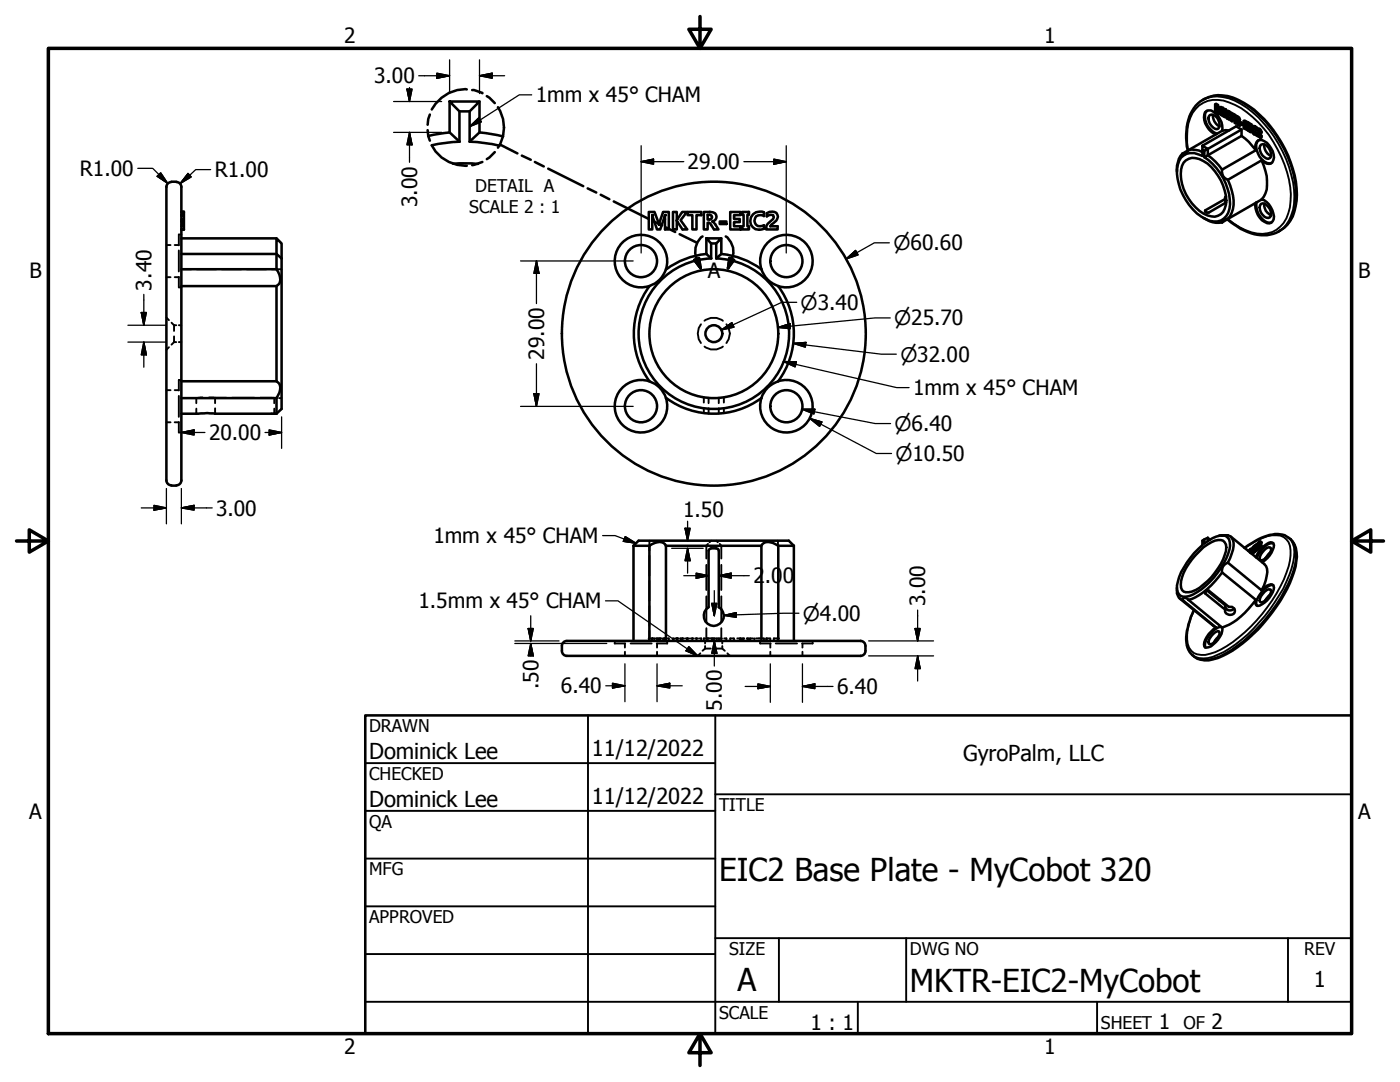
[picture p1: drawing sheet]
<svg xmlns="http://www.w3.org/2000/svg" width="279mm" height="216mm" viewBox="0 0 279 216" stroke-linecap="round" stroke-linejoin="round" font-family="sans-serif">
<!-- layer: Visible (ANSI) -->
<g fill="none" stroke="#000" stroke-width=".51">
<path d="M240.3 19.7l-.3 .2M33.2 37.3v58.6M34.2 36.3a.98 .98 0 0 0-1 1M34.2 36.3h1M35.2 36.3a.98 .98 0 0 1 1 1M36.2 37.3v58.6M89.7 20.3h6l-2 1.9h-2zM89.7 20.3v6.1l2 1.9v-6.1M89.7 26.4l-4.2 .7M90.4 32.7l2.2-.1 2.8 .1M91.7 28.3l-2.8 .2-2.7 .5M93.7 28.3a30 30 0 0 1 6 .8"/>
<path d="M95.7 20.3v6.1l-2 1.9v-6.1M95.7 26.4l4.7 .8M236 30.7a5.1 5.1 0 0 0-1.1 3.6M236.2 32.4a2.77 2.77 0 0 1 4-.3 9.8 9.8 0 0 1 4.5 8.7 2.56 2.56 0 0 1-3.7 2.2 9.1 9.1 0 0 1-5.1-9.9zM237.2 30l-.7 .7-.3 .1-.2-.1M237.2 30a4.2 4.2 0 0 1 2.8 .4M237.2 30l-1.2 .7M240 29.9v1.2a3.4 3.4 0 0 0-4.3 .3 5.9 5.9 0 0 0-.4 5.4 10.9 10.9 0 0 0 6.1 7.3 3.1 3.1 0 0 0 4.1-3.3 11.6 11.6 0 0 0-5.2-9.4l.7-.4a11.5 11.5 0 0 1 2.9 2.8M240 29.1l1 .6-.7 .4-.3-.2zM240.3 30.1v1.3M240.9 22.1a1.99 1.99 0 0 0-.2 2.5 4 4 0 0 0 2.2 2.1M241.4 23a1.53 1.53 0 0 1 1.9 1.4 .99 .99 0 0 1-.4 1.4 2 2 0 0 1-1.5-2.8z"/>
<path d="M242.1 22.9a2.4 2.4 0 0 0 1.3 2.3M243.9 26.1a4 4 0 0 0-2.2-4.1 1.13 1.13 0 0 0-1.4 1.4 4 4 0 0 0 2.4 3.4M243.9 33.8a1.72 1.72 0 0 0 1.1 2.1M243.9 26.1l-6.7 3.9M244.7 39.2l-.2 .2v.3M245 35.9a8.8 8.8 0 0 1 .8 6.6l-.8 1.2M245.3 26l-1.4 .1M247.8 27.1v-1.3l-1.1-.6-6.7 3.9M247.8 27.1a11.4 11.4 0 0 1 2.8 2.9M247.8 25.8l-6.8 3.9v1.3l6.8-3.9M250 25.1l.5 .1M250.3 25.3l-.2-.1-.4 .2a1.26 1.26 0 0 0 .6 1.4"/>
<path d="M250.6 30a1.26 1.26 0 0 1 .2-1.6 1.26 1.26 0 0 1 1.5-.2 3.8 3.8 0 0 1 1.8 3.7 1.05 1.05 0 0 1-.8 .8 1.05 1.05 0 0 1-1-.3l-.5-.4M250.6 30l-6.7 3.8M251.1 28a2.7 2.7 0 0 0 .3 3.3 2.87 2.87 0 0 0 2 1.3l.3-.1M251.7 28.9a1.61 1.61 0 0 1 1.9 1.5 .8 .8 0 0 1 0 .9 .8 .8 0 0 1-.9 .3 2.08 2.08 0 0 1-1-2.7zM251.8 39.8a3.7 3.7 0 0 1 2.5 3.4 1.14 1.14 0 0 1-.6 1.2 1.14 1.14 0 0 1-1.4-.1 3.7 3.7 0 0 1-1.7-3.9M251.8 32a8.8 8.8 0 0 1 .7 6.6l-.7 1.2M251.8 32l-6.8 3.9M251.8 39.8l-6.8 3.9M252.3 28.8a2.16 2.16 0 0 0 1.4 2.3M36.2 42.2l.5 .1M36.2 42.3h.5v3.5h-.5M36.2 57.1h19"/>
<path d="M36.2 53.7h19M36.2 50.7h19M36.2 47.6h19M36.7 45.8h-.5M55.2 53.7a2.96 2.96 0 0 1 .6 2.9l-.6 .5M55.2 50.7v-3.1l1 1v3M55.2 50.7v3M55.2 57.1v19M55.2 50.7l1 .9M56.2 51.6v30l-1 .9M129.5 42.3h1.1l.9 2.5 .8-2.5h1.2v3.5h-.8v-2.9l-.9 2.9h-.7l-.9-2.9v2.9h-.7zM129.5 57.1a5.2 5.2 0 0 1-6.7-5.8 5.2 5.2 0 0 1 8.1-3.6 5.2 5.2 0 0 1-.2 8.9l-1.1 .5a16 16 0 0 0 0 19 5.2 5.2 0 0 1 2.3 8.5 5.2 5.2 0 0 1-8.7-1.4 5.2 5.2 0 0 1 4.8-7.4l1.6 .3"/>
<path d="M134.3 42.3h.8v1.6l1-1.6h1l-1.3 1.6 1.4 1.9h-1l-1.1-1.7v1.7h-.8zM137.2 42.3h2.8v.6h-1v2.9h-.8v-2.9h-1zM140.5 42.3h1.2a1.02 1.02 0 0 1 1.2 1.3l-.2 .3-.5 .3 .5 .6 .7 1h-.9l-.8-1.2-.2-.2h-.3v1.4h-.7zM141 50.7a16 16 0 0 0-8 3M141 47.6h3l-1.1 1h-1zM141 47.6v3.1M141.2 42.9l.8 .1 .1 .3-.1 .4-.8 .1zM141.9 48.6v3l-.9-.9M142 51.6a15 15 0 0 0-12.5 22.6 15 15 0 0 0 25.9 0 15 15 0 0 0-12.4-22.6M142.9 48.6v3l1.1-.9M143.6 44.2h1.4v.5h-1.4zM144 47.6v3.1"/>
<path d="M144 50.7a16 16 0 0 1 8 3M145.7 42.3h2.1v.6h-1.3v.8h1.1v.6h-1.1v.8h1.3v.7h-2.1zM148.1 42.3h1.4v.6h-.3v2.2h.3v.7h-1.4v-.7h.3v-2.2h-.3zM150.3 42.7a2.22 2.22 0 0 1 2.2-.3v.7a1.18 1.18 0 0 0-1.6 .1 1.18 1.18 0 0 0 0 1.6 1.18 1.18 0 0 0 1.6 .2v.7a1.83 1.83 0 0 1-2.4-.5 1.83 1.83 0 0 1 .2-2.5zM152 53.7a5.1 5.1 0 0 0 3.3 3.4M152 53.7a5.2 5.2 0 0 1 4.4-6.8 5.2 5.2 0 0 1 5.7 5.8 5.2 5.2 0 0 1-6.8 4.4M153 42.5a1.21 1.21 0 0 1 1.5-.2 1.21 1.21 0 0 1 .6 1.3l-.2 .4-1.2 1.1h1.5v.7h-2.3a1.52 1.52 0 0 1 .9-1.7l.5-.4 .1-.4-.1-.4h-.8l-.5 .3zM155.3 57.1a16 16 0 0 1 0 19M240.2 43.5l.3 .2a4.5 4.5 0 0 0 3.4 .7M244.5 40.5v-.8l-4 2.3M244.7 40.4l-3.5 2h-.3l-.4-.2M245 43.7a.85 .85 0 0 0-1.1 .7"/>
<path d="M245 43.7l-1.1 .7M250.8 40.4a3.6 3.6 0 0 0 2.6 4h.3M251.7 40.7a1.11 1.11 0 0 1 1.4 .6 1.74 1.74 0 0 1 .3 2.1 1.61 1.61 0 0 1-1.9-1.5l-.1-.5zM252.3 40.6a2.18 2.18 0 0 0 1.4 2.4M255.5 46l-.4 .2M36.2 79.4h19M36.2 76.1h19M55.2 76.1a1.85 1.85 0 0 1 .3 2.8l-.3 .5M55.2 79.4v3.1M133 79.4a16 16 0 0 0 19 0M155.3 76.1a5.2 5.2 0 0 1 6.8 4.4 5.2 5.2 0 0 1-5.7 5.8 5.2 5.2 0 0 1-4.4-6.9M155.3 76.1a5.1 5.1 0 0 0-3.3 3.3"/>
<path d="M155.3 66.6a12.9 12.9 0 0 0-18.9-11.4 12.9 12.9 0 0 0-1.2 22 12.9 12.9 0 0 0 20-9.2l.1-1.4M33.2 95.9a.98 .98 0 0 0 1 .9M34.2 96.9h1M36.2 95.9a.98 .98 0 0 1-1 .9M36.2 82.5l5.1-.1 1.6 .1h12.3M126.4 108.9h3.2M126.4 108.9l1-1h30l1 1M126.4 108.9v19M129.6 108.9a2.55 2.55 0 0 1 3.1-.3l.2 .3M129.6 108.9v19M132.9 108.9h19.1v19M132.9 108.9v19"/>
<path d="M141.6 109.5l1.3-.1 .4 .1 .1 .4v11.3a2.01 2.01 0 0 1 .6 3 2.01 2.01 0 0 1-3.1 0 2.01 2.01 0 0 1 .5-3v-11.3zM152 108.9a1.66 1.66 0 0 1 2.2-.6l1.1 .6M155.3 108.9v19M155.3 108.9h3.1M158.4 108.9v19M234.9 117.3a2.04 2.04 0 0 0 1.1 2.4M235.5 119.4l7.2 5.8M236 119.7a.63 .63 0 0 1 .6-.5 .63 .63 0 0 1 .6 .5M236 119.7l6.7 5.5M237.2 119.7l6.7 5.5M239.4 110a5.9 5.9 0 0 1 4.2-2.2 1.35 1.35 0 0 1 1.1 1.4 11.6 11.6 0 0 1-4.5 7.4 4 4 0 0 1-4 1.4 1.94 1.94 0 0 1-.5-2 11.4 11.4 0 0 1 3.7-6zM240.9 117.9h.3l4 3.2a.88 .88 0 0 1 1.2 1 .88 .88 0 0 1-1.4 .5 .65 .65 0 0 1-.5-.9l-4-3.3v-.2z"/>
<path d="M240.9 117.9l3.6 2.9v.9M241 107.3l-1 .6v.9a15.1 15.1 0 0 0-5.1 8 1.76 1.76 0 0 0 .5 1.9 1.76 1.76 0 0 0 2 .2 14.7 14.7 0 0 0 8.1-10 1.78 1.78 0 0 0-.8-1.8 1.78 1.78 0 0 0-1.9 0l-.8 .3-1.7 1.1v-.9M241 107.3v.6M241 107.3l.5 .4M243.3 106.9l.7-.1a1.75 1.75 0 0 1 2.2 2.2l-.4 1.5-.8 1.8M243.5 119.7l-.1 .2M243.9 114.2a15.4 15.4 0 0 1-6 5.3l-.7 .2M243.9 114.2l6.7 5.5M245 112.3a1.69 1.69 0 0 0-1.1 1.9M245 112.3l6.8 5.5M245.6 107.1l6.7 5.4a2.24 2.24 0 0 1 .5 2.4l-.5 1.9-.5 1M250.4 110.1l-.3 .3h-.2"/>
<path d="M250.6 111.2l.3-.6a5.1 5.1 0 0 1 2.7-2.4l.3 .1a1 1 0 0 1 .1 1.4 5.1 5.1 0 0 1-2.1 2.5M250.6 119.7a14.7 14.7 0 0 1-6.7 5.5M251.8 117.8a2.55 2.55 0 0 1 2.1-1.2 1.1 1.1 0 0 1 .1 1.6 4.8 4.8 0 0 1-3 2.7l-.4-.4v-.8M252.3 109.7a.9 .9 0 0 1 1.3-.4 2.54 2.54 0 0 1-1.9 2.5l-.2-.1a1.95 1.95 0 0 1 .8-2zM252.3 118.1a1.03 1.03 0 0 1 1.3-.4 2.69 2.69 0 0 1-1.9 2.5l-.2-.1a1.95 1.95 0 0 1 .8-2zM253.5 118.6l-1 1.2M253.5 110.2l-1 1.2M254.1 108.4a3 3 0 0 0-2.6 1.8l-.7 1.1M254.1 116.8a3.1 3.1 0 0 0-2.6 1.7 2.65 2.65 0 0 0-.7 2.3M257.2 107.3l.4 .3M112.1 128.9v1a.98 .98 0 0 0 1 1M113.1 127.9a.98 .98 0 0 0-1 1"/>
<path d="M113.2 127.9h58.6M113.2 130.9h58.6M171.7 127.9a.98 .98 0 0 1 1 1M172.7 128.9v1a.98 .98 0 0 1-1 1M238 130.7l.4 .4M242.1 126.5a.96 .96 0 0 1 1.2-.5 2.4 2.4 0 0 1-1.9 2.5h-.2a1.95 1.95 0 0 1 .9-2zM242.7 125.2l-.5 .3a5.1 5.1 0 0 0-1.9 3.1l.2 .6a1.7 1.7 0 0 0 1.6-.6 4.1 4.1 0 0 0 1.8-3.4M243.2 127l-.9 1.2M243.8 125.2a2.18 2.18 0 0 0-2.1 1.2 3.1 3.1 0 0 0-1.2 2.8M244.5 121.2a1.03 1.03 0 0 0 1.8 .2"/>
<circle cx="127.9" cy="52.1" r="3.2"/>
<circle cx="156.9" cy="52.1" r="3.2"/>
<circle cx="142.5" cy="66.6" r="1.68"/>
<circle cx="142.5" cy="66.6" r="30.3"/>
<circle cx="127.9" cy="81.1" r="3.2"/>
<circle cx="156.9" cy="81.1" r="3.2"/>
</g>
<g fill="#000">
<circle cx="130.2" cy="42.9" r=".25"/>
<circle cx="131.5" cy="44.8" r=".25"/>
<circle cx="132.7" cy="42.9" r=".25"/>
<circle cx="142.2" cy="44.2" r=".25"/>
<circle cx="54.7" cy="82.5" r=".25"/>
<circle cx="243.9" cy="106.8" r=".25"/>
</g>
<!-- layer: Hidden (ANSI) -->
<g fill="none" stroke="#000" stroke-width=".38">
<path d="M33.2 55.3h.8M33.2 48.9h.8M34.9 55.3h.8M34.9 48.9h.8M35.7 50v4.2M35.7 55.2v2.1h.2M35.9 46.8h-.2v2.2M36.1 57.3h.1M36.1 46.8h.1M36.2 42.4h.2M36.2 43.1h.2M36.2 42.9h.2"/>
<path d="M36.2 45.1h.2M36.2 45h.2M36.2 45.7h.2M36.2 43.7h.2M36.2 44.3h.2M36.2 44.8h.2M36.2 44.1h.2M36.2 43.9h.2M36.2 43.8h.2M36.2 44.4h.2M36.2 44.2h.2M36.2 44.7h.2"/>
<path d="M36.2 43.2h.2M36.2 42.5h.2M36.2 53.7h2M36.5 42.4h.2M36.5 43.1h.2M36.5 42.9h.2M36.5 45.1h.2M36.5 45h.2M36.5 45.7h.2M36.5 43.7h.2M36.5 44.3h.2M36.5 44.8h.2"/>
<path d="M36.5 44.1h.2M36.5 43.9h.2M36.5 43.8h.2M36.5 44.4h.2M36.5 44.2h.2M36.5 44.7h.2M36.5 43.2h.2M36.5 42.5h.2M39.2 53.7h4M44.2 53.7h4M49.2 53.7h4M54.2 53.7h2"/>
<path d="M33.2 63.4l.5 .5M33.2 77.9h.8M33.7 69.3l-.5 .5M34.2 64.4l.5 .5M34.7 67.1v1.2l-.5 .5M34.7 64.9v1.1M34.7 68.3h.5M34.7 64.9h.5M34.9 77.9h.8M35.7 79v4.2M35.7 68.3h.5M35.7 64.9h.5"/>
<path d="M35.9 75.8h-.2v2.1M36.1 75.8h.1M36.2 79.4h1M38.2 79.4h1M39.2 79.4v1.1M40.4 79.3l-1.2 .1M41.7 79.3l1.2 .1M42.9 79.4v1.1M42.9 79.4h2.3M46.3 79.4h4.5M51.9 79.4h2.5M54.5 79.4h.2"/>
<path d="M54.7 79.4v1.1M54.7 79.4h.5M55.7 79.4h.5M139.9 64.7a3.1 3.1 0 0 0 0 3.8M140.5 79.2v1.1M140.6 69.2a3 3 0 0 0 3.7 0M140.6 64a3 3 0 0 1 3.7 0M141.4 79.4v1.1M143.4 79.4v1.1M144.5 79.2v1.1M145 64.7a2.86 2.86 0 0 1 0 3.8M33.2 84.3h.8"/>
<path d="M34.9 84.3h.8M35.7 84.2v2.1h.2M36.1 86.3h.1M39.2 81.5v1M42.9 81.5v1M54.7 81.5v1M140.5 81.4v1M141.4 81.5v1M143.4 81.5v1M144.5 81.4v1M129.6 107.9v2M129.6 110.9v4"/>
<path d="M129.6 115.9v4M141 112.7v5M141 119v5.1M141.3 108.5l-.3 .4v2.5M141.9 107.9l-.3 .3M142.9 107.9l.4 .3M143.6 108.5l.4 .4v2.5M144 112.7v5M144 119v5.1M155.3 107.9v2M155.3 110.9v4M155.3 115.9v4"/>
<path d="M122.7 128.2v.2h2.1M122.7 127.9v.2M124.7 128.4v.8M124.7 130v.9M125.9 128.4h4.1M129.5 127.7v.2M129.6 120.9v4M129.6 125.9v2M129.7 127.4h-.2v.2M130 127.4h.2M130.2 127.4h.4M130.2 127.4v.2"/>
<path d="M130.2 127.7v.2M130.6 127.4v.2M130.6 127.7v.2M130.9 127.4h.5M131.1 127.4v.2M131.1 127.7v.2M131.1 128.4v.8M131.1 130v.9M131.5 127.4v.2M131.5 127.7v.2M131.6 127.4h.5M131.8 127.4v.2"/>
<path d="M131.8 127.7v.2M132.3 127.7v.2M132.7 127.4h-.4v.2M132.7 127.4h.3M132.7 127.4v.2M132.7 127.7v.2M133.2 128.2v.2h-2.1M133.2 127.9v.2M133.2 127.4h.3v.2M133.5 127.7v.2M134.3 127.7v.2M134.6 127.4h-.3v.2"/>
<path d="M134.8 127.4h.3M135.1 127.4h.1M135.1 127.4v.2zM135.1 127.7v.2M135.2 127.4h.3M135.2 127.4v.2M135.2 127.7v.2M135.8 127.7v.2M136.1 127.4v.2M136.1 127.7v.2M136.2 127.4v.2M136.2 127.7v.2"/>
<path d="M136.5 127.4h-.7v.2M136.8 127.4h.4v.2M137.1 127.4v.2M137.1 127.7v.2M137.2 127.7v.2M137.5 127.4h-.3v.2M137.9 127.4h.5M138.2 127.4v.2M138.2 127.7v.2M138.7 127.4h.6M139 127.4v.2M139 127.7v.2"/>
<path d="M139.6 127.4h.4v.2M139.8 130.4l-.5 .5M140 127.7v.2M140.5 127.7v.2M140.7 127.4h-.2v.2M140.7 129.4h1.2M140.7 129.4l-.5 .5M140.7 127.9v.5M140.7 128.9v.5M141 127.4h.3M141 125.3v2.6M141.2 127.4v.2"/>
<path d="M141.2 127.7v.2M141.4 127.4h.2M141.8 127.4h.3v.2M142.1 127.7v.2M142.2 127.4v.2M142.2 127.7v.2M142.3 127.4h.5M142.5 127.4v.2M142.5 127.7v.2M143 129.4h1.1l.6 .5M143 127.4v.2M143 127.7v.2"/>
<path d="M143.1 127.4h.3v.2M143.4 127.7v.2M143.6 127.7v.2M144 125.3v2.6M144.1 127.4h-.5v.2M144.1 127.9v.5M144.1 128.9v.5M144.5 127.4h.5v.2M145 127.7v.2M145.2 130.4l.5 .5M145.7 127.7v.2M146.4 127.4h-.7v.2"/>
<path d="M146.5 127.4v.2M146.5 127.7v.2M147.1 127.4h.7v.2M147.6 127.4v.2M147.6 127.7v.2M147.8 127.4v.2M147.8 127.7v.2M148.1 127.7v.2M148.4 127.4v.2M148.4 127.7v.2M148.5 127.4h-.4v.2M149 127.4h.5v.2"/>
<path d="M149.2 127.4v.2M149.2 127.7v.2M149.5 127.7v.2M149.7 127.7v.2M150.3 127.4h-.6v.2M150.6 127.4v.2M150.6 127.7v.2M150.9 127.4h.9M151.7 128.2v.2h2.1M151.7 127.9v.2M152.1 127.4h.4v.2M152.5 127.7v.2"/>
<path d="M152.9 127.7v.2M153 127.4v.2M153 127.7v.2M153.7 127.4h-.8v.2M153.7 127.4v.2M153.7 127.7v.2M153.7 128.4v.8M153.7 130v.9M154.4 127.6v-.2h.8v.2M154.4 127.7v.2M154.8 128.4h4.3M155.2 127.7v.2"/>
<path d="M155.3 120.9v4M155.3 125.9v2M160.1 128.4v.8M160.1 130v.9M162.2 128.2v.2h-2.1M162.2 127.9v.2"/>
</g>
<!-- layer: Visible Narrow (ANSI) -->
<g fill="none" stroke="#000" stroke-width=".38">
<path d="M240 19.9a7.4 7.4 0 0 1 7.6 .8 23.9 23.9 0 0 1 10.7 18.5 8.7 8.7 0 0 1-2.3 6.5l-.9 .5M240.3 19.7a7.5 7.5 0 0 1 7.7 .8 23.6 23.6 0 0 1 10.6 18.6 8.1 8.1 0 0 1-2.3 6.3l-.8 .6M237.1 30a11.6 11.6 0 0 1 .9-7.5 5.6 5.6 0 0 1 7.3-2.1 18.8 18.8 0 0 1 8.8 7.9 20.5 20.5 0 0 1 3.5 11.8 6.7 6.7 0 0 1-3.7 6.2 7.6 7.6 0 0 1-6.5-1l-2.4-1.6M242.8 21.6h.1M243.3 22h-.2M243.6 21.9h.1M247 23.8l-.2 .1M247 23.2l-.2 .1M247.3 24.4l-.2 .1M247.5 23.9h-.2M250.1 25.7l-.2 .1M250.5 25.2l-.2 .1"/>
<path d="M250.5 26.4l-.2 .1M251.3 26.4l-.2 .1M251.4 25.7l-.2 .1M251.8 26.4l-.2 .1M240.5 42v.2M240.5 118.2v.2M248.4 109.3a11 11 0 0 1 6.4-2.5 2.83 2.83 0 0 1 2.8 3 13.9 13.9 0 0 1-2.1 7.2 30.1 30.1 0 0 1-12.9 13.1 5.1 5.1 0 0 1-4.3 .2 3.6 3.6 0 0 1-1.4-3.7 15.1 15.1 0 0 1 1.4-4.8M249.9 109.7l.2 .2M250.3 110l.1 .1M250.3 109.1l.2 .1M251.1 108.4l.2 .1M251.3 108.8l.1 .1"/>
<path d="M251.6 108.1l.2 .2M257.2 107.3a4 4 0 0 1 1.1 3.9 24.5 24.5 0 0 1-4.9 10.4 27.7 27.7 0 0 1-10.3 9 4.9 4.9 0 0 1-5.1 .1M257.6 107.6a5.1 5.1 0 0 1 .8 5 31.4 31.4 0 0 1-11.5 16.2 10.8 10.8 0 0 1-7.3 2.8l-1.2-.5"/>
</g>
<g fill="none" stroke="#000" stroke-width=".51">
<path d="M240 19.9a7.8 7.8 0 0 0-3.3 6.9l.2 2.4 .1 .8M240.3 19.7a7.9 7.9 0 0 1 7.9 .8 23.4 23.4 0 0 1 9.8 13.2 14 14 0 0 1 0 9.5 6.2 6.2 0 0 1-2.5 2.8M242.5 20.8l.4 .3 .2-.1 .2 .9M242.9 22l-.1 .4v-1.2l.3 1.4 .2 .1M242.9 21.1l.3 1.2 .3-.9 .6 .1M243.1 21l-.4-.3-.2 .1v1.4l.3 .2M243.5 21.4l.4 .3 .2-.2v1.5l-.2 .1v-1.4M243.6 22.2l-.3 .5 .3-.9v1.1l.3 .2M244.2 21.8l.3 .2 .2-.2v.6M244.5 22v1.4l.2-.1v-.2M244.7 21.8h-.5v1.4l.3 .2M244.9 22.2l.3 .2 .2-.1-.2 .1"/>
<path d="M244.9 22.7l.3-.3 1 .6 .2-.1v.2l.6 .3 .3 .5-.1 .3h-.2l.4 .9 .2-.1-.4-.9M245.2 22.4l-.5 .4 .2-.1 .5 1-.2 .1-.5-1M245.4 22.3l-.4-.2-.1 .1-.4 .4 .4 1 .3 .2M246 23.1v1l-.1 .1v-1.1l.3 .1M246.2 23v.2l.2-.1M246.4 22.9l-1-.6-.2 .1v.3l.4 .2v1.1l.3 .2M246.6 23.9l.4-.1-.1 .1zM246.8 24.3v.3h-.2l.1-.5 .4 .8 .3 .2M246.8 23.6v.1M247 23.8l-.4-.4v.5M247.1 24.2l.4-.3-.2-.4-.7-.5-.2 .1v1.4l.2 .1M247.5 24.5l.5 .3 .2-.2v.3l-.2 .1v-.2"/>
<path d="M248.2 24.6l-.6-.2-.1 .1v.2l.5 .3M248.2 24.1l.7 .5 .2-.2v.2M248.5 24.9l.4 .2 .2-.1v.3l-.2 .1v-.3M248.5 25.5l.5 .2h.2v.1M248.7 24.6v.2M248.7 25.3h.1M248.9 24.6v.2h.1M248.9 24.8l-.4-.2v.3l.2-.1 .4 .2M248.9 25.4l-.4-.3v.4l.2-.2 .5 .4M249 25.7v.3M249 24.6l.6 .3 .1-.1v.2l-.3 .1v.9h.3M249.1 24.4l-.7-.3h-.2v1.5l.8 .4"/>
<path d="M249.2 25.7l-.2 .3 .6 .4M249.4 26h.3M249.6 26.1v.3l.1-.2M249.6 24.9v.2M249.6 25.1v.8M249.7 24.8l-.5-.3-.2 .1 .2 1.2h-.2M250 25.1l-.2 .2M250.2 25.5l-.1 .5 .2 .3 .5 .2M250.3 26.8l.3 .1M250.3 25.3l.3 .2M250.5 25.2l.3 .3M250.6 25.5h.2v.3h-.2z"/>
<path d="M250.6 25.8l-.4-.3a.63 .63 0 0 0-.2 .7 .63 .63 0 0 0 .6 .4M250.8 26.7v-.2l-.2 .1v.3l.2-.1M250.8 25.7a.77 .77 0 0 1 .7 1l-.2 .2M251.3 26.8l-.2 .1M251.3 26.4l-.3 .2M251.5 26.7a.6 .6 0 0 0 .1-.8 .6 .6 0 0 0-.8-.2v.3a.33 .33 0 0 1 .4 .1 .33 .33 0 0 1 .1 .4 .46 .46 0 0 0-.5 .6l.8 .4 .2-.1v-.3l-.2 .1v.3M251.8 27.1l-.5-.2h-.2l.5 .3M240.5 42v.2M244.9 43.8a11.7 11.7 0 0 0 7.4 3.1l1.8-.2 1-.5M249.4 109.8v.4M249.6 109.5v.2M249.6 109.9h.1"/>
<path d="M249.7 109.8h-.3l.2 .1v.5M249.7 109.7l-.1-.2-.5 .4M249.7 110.2l.2 .2M250.6 108.7l-.3 .2a1.37 1.37 0 0 0-.6 1.3 .65 .65 0 0 0 .7-.4l.2-.1M250.6 108.7l.2 .3zM250.6 108.9a.74 .74 0 0 0-.5 1l.5-.5M250.6 109.4v.3l.2 .1M250.8 109l-.3 .2-.4 .7M250.8 109.8l-.4 .3M250.8 108.8l.3-.4h.2l-.5 1.1-.2-.1M250.8 109.6v.2M251.5 108.1l.3 .2-.1 .2-.6 .7 .4-.7 .1-.4h-.3l-.5 .5v.2l.2 .1 .2-.3"/>
<path d="M251.6 108.7l.2 .3zM251.6 108.9l-.8 .6 .2 .2 .8-.7M257.2 107.3a4.5 4.5 0 0 0-4.4-.4l-1.8 .8-2.7 1.6M257.6 107.6a4.7 4.7 0 0 1 1.1 4.4 22.3 22.3 0 0 1-4.8 10.2 26.9 26.9 0 0 1-10.9 9.1 4.8 4.8 0 0 1-4.6-.2M238.3 121.7a14 14 0 0 0-1.5 6.6l.4 1.4 .8 1"/>
</g>
<g fill="#000">
<circle cx="242.8" cy="21.2" r=".25"/>
<circle cx="243.2" cy="22.3" r=".25"/>
<circle cx="243.6" cy="21.8" r=".25"/>
<circle cx="244.5" cy="22.7" r=".25"/>
<circle cx="246.9" cy="23.9" r=".19"/>
<circle cx="247" cy="24.2" r=".25"/>
<circle cx="251.3" cy="26.4" r=".25"/>
</g>
<!-- layer: Hidden (ANSI) -->
<g fill="#000">
<circle cx="155.2" cy="127.4" r=".19"/>
<circle cx="155.3" cy="127.4" r=".19"/>
</g>
<!-- layer: Detail Boundary (ANSI) -->
<g fill="none" stroke="#000" stroke-width=".51">
<path d="M93.2 17.8a7.4 7.4 0 0 0-7 4M94.2 18h.4l1.7 .6M97.2 19.2l1.5 1.4M85.3 26l.2 1.2 .3 .9M85.8 22.9l-.3 .8-.2 1.2M86.2 29a7.7 7.7 0 0 0 7 4.1M96.3 32.3l-2.1 .7M98.7 30.4l-1.5 1.4M99.4 21.4a7.3 7.3 0 0 1 0 8.1M99.8 28.8l3.5 1.8M104.1 31.1l1.8 .8M106.7 32.3l1.8 .9"/>
<path d="M109.4 33.7l7 3.4M117.3 37.6l1.7 .8M119.9 38.9l1.7 .9M122.5 40.2l7 3.5M130.4 44.1l1.7 .9M133 45.4l1.7 .9M135.6 46.7l3.5 1.8M138.6 51.9l.9-.4 .3 2zM140.2 47.2a3.8 3.8 0 0 0-1.2 4.5l.8 1.8M144.8 47.2a3.8 3.8 0 0 1 1.2 4.5l-.7 1.8M145.6 51.5l.9 .4-1.2 1.6z"/>
</g>
<path d="M138.6 51.9l1.2 1.6zM138.6 51.9l.9-.4 .3 2zM145.6 51.5l-.3 2zM145.6 51.5l.9 .4-1.2 1.6z" fill="#000" stroke="#000" stroke-width=".51"/>
<!-- layer: Border (ANSI) -->
<path d="M9.7 9.7h260v196.5h-260zM139.7 3.3v6.4l-2.2-3.9h4.4l-2.2 3.9M3.3 107.9h6.4l-3.9-2.2v4.5l3.9-2.3M269.7 107.9l3.9 2.3v-4.5l-3.9 2.2h6.4M139.7 206.2l2.2 3.9h-4.4l2.2-3.9v6.4" fill="none" stroke="#000" stroke-width=".7"/>
<!-- layer: Title (ANSI) -->
<g fill="none" stroke="#000" stroke-width=".38">
<path d="M72.9 152.3h69.8M117.3 142.7v63.5M142.7 158.5h127M142.7 142.7v63.5M72.9 161.8h69.8M72.9 171.3h69.8M72.9 199.9h196.8M72.9 180.8h69.8M72.9 190.4h69.8M142.7 187.2h127M155.4 187.2v12.7M171.2 199.9v6.3"/>
<path d="M180.8 187.2v12.7M218.9 199.9v6.3M257 187.2v12.7"/>
</g>
<path d="M72.9 142.7h196.8v63.5h-196.8z" fill="none" stroke="#000" stroke-width=".51"/>
<!-- layer: Dimension (ANSI) -->
<g fill="none" stroke="#000" stroke-width=".25">
<path d="M81.2 17.8h1l-.5 2.5zM81.7 17.5v2.8M83.6 15.1h6.1M87.2 14.6l2.5 .5-2.5 .5zM89.7 11.9v6.8M95.7 15.1l2.5-.5v1zM95.7 15.1h5M95.7 11.9v6.8M27.5 33.6h3l3 3M31.4 35.2l.7-.7 1.4 2.1zM37.5 34.6l.7 .7-2.3 1.3zM42 33.8h-2.9l-3.2 2.8"/>
<path d="M78.5 26.4h9.6M78.5 20.3h9.6M81.7 26.4l.5 2.5h-1zM81.7 26.4v6M128 32.3l2.4-.5v1zM128 32.3h8.5M128 29.1v21.4M148.5 32.3h8.4M154.4 31.8l2.5 .5-2.5 .5zM156.9 29.1v21.4M28.7 58.7v6.2M103.9 52.1h22.5"/>
<path d="M107.1 52.1l.5 2.4h-1zM107.1 52.1v8.5M168.8 51.7l2-1.7 .5 .9zM177.5 48.5h-3l-5.7 3.2M25.5 64.9h7.6M25.5 68.3h7.6M28.2 62.4h1l-.5 2.5zM28.7 68.3l.5 2.5h-1zM28.7 68.3v5M106.6 78.5h1l-.5 2.6zM107.1 72.6v8.5M144 65.8l2-1.4 .5 .9z"/>
<path d="M155.3 65.3l2.4-.7v1zM158.3 68.5l2.5-.2-.1 1zM158.3 68.5l17.6 2.2h3M159 60.3h-3l-12 5.5M177.7 63.4h-3.1l-19.3 1.9M33.2 97.5v7M36.2 86.3l2.5-.5v1zM36.2 86.3h4.7M36.2 97.5v7M52.9 86.3h3.3M53.7 85.8l2.5 .5-2.5 .5zM56.2 83.2v6.3"/>
<path d="M103.9 81.1h22.5M160.1 81.7h2.5l-.2 .9zM160.1 81.7l14.6 2.8h3M161.6 83.5l2.4 .7-.4 .9zM161.6 83.5l13.3 7h3M28.2 101.3h5M30.7 100.8l2.5 .5-2.5 .5zM36.2 101.3l2.5-.5v1zM36.2 101.3h6.2M134 109.4h6.3M136.5 114.9h4.9M136.7 105.4h1l-.5 2.5z"/>
<path d="M137.2 109.4l.5 2.5h-1zM137.2 104v3.9M137.2 109.4v5M138.9 114.4l2.5 .5-2.5 .5zM142.6 117.9v5M143.4 114.9l2.5-.5v1zM143.4 114.9h6.1M102.7 127.9h8.9M102.7 128.4h18.4M105.4 125.4h1l-.5 2.5zM105.9 128.4l.5 2.5h-1zM105.9 122.9v5"/>
<path d="M105.9 128.4v2.5M120.9 136.8h3.8M122.2 136.3l2.5 .5-2.5 .5zM124.7 132.5v7.5M131.1 136.8l2.6-.5v1zM131.1 136.8h5M131.1 132.5v7.5M142 120.4h1.1l-.5 2.5zM142.6 127.9l.5 2.5h-1.1zM142.6 127.9v5M144.5 122.8l2.4-.6v1zM148.7 137h5"/>
<path d="M151.3 136.5l2.4 .5-2.4 .4zM153.7 132.5v7.6M159.4 122.4l-14.9 .4M160.1 137l2.5-.5v.9zM160.1 137h6.1M160.1 132.5v7.6M173.4 130.9h12.9M173.4 127.9h12.9M182.6 125.4h1l-.5 2.5zM183.1 130.9l.5 2.5h-1zM183.1 121.7v6.2M183.1 130.9v5"/>
</g>
<g fill="#000" stroke="#000" stroke-width=".25">
<path d="M81.2 17.8l.5 2.5zM81.2 17.8h1l-.5 2.5zM87.2 15.6l2.5-.5zM87.2 14.6l2.5 .5-2.5 .5zM95.7 15.1l2.5-.5zM95.7 15.1l2.5-.5v1zM31.4 35.2l2.1 1.4zM31.4 35.2l.7-.7 1.4 2.1zM37.5 34.6l-1.6 2zM37.5 34.6l.7 .7-2.3 1.3zM81.7 26.4l.5 2.5zM81.7 26.4l.5 2.5h-1z"/>
<path d="M128 32.3l2.4-.5zM128 32.3l2.4-.5v1zM154.4 32.8l2.5-.5zM154.4 31.8l2.5 .5-2.5 .5zM107.1 52.1l.5 2.4zM107.1 52.1l.5 2.4h-1zM168.8 51.7l2-1.7zM168.8 51.7l2-1.7 .5 .9zM28.2 62.4l.5 2.5zM28.2 62.4h1l-.5 2.5zM28.7 68.3l.5 2.5zM28.7 68.3l.5 2.5h-1z"/>
<path d="M106.6 78.5l.5 2.6zM106.6 78.5h1l-.5 2.6zM144 65.8l2-1.4zM144 65.8l2-1.4 .5 .9zM155.3 65.3l2.4-.7zM155.3 65.3l2.4-.7v1zM158.3 68.5l2.5-.2zM158.3 68.5l2.5-.2-.1 1zM36.2 86.3l2.5-.5zM36.2 86.3l2.5-.5v1zM53.7 86.8l2.5-.5zM53.7 85.8l2.5 .5-2.5 .5z"/>
<path d="M160.1 81.7h2.5zM160.1 81.7h2.5l-.2 .9zM161.6 83.5l2.4 .7zM161.6 83.5l2.4 .7-.4 .9zM30.7 101.8l2.5-.5zM30.7 100.8l2.5 .5-2.5 .5zM36.2 101.3l2.5-.5zM36.2 101.3l2.5-.5v1zM136.7 105.4l.5 2.5zM136.7 105.4h1l-.5 2.5zM137.2 109.4l.5 2.5zM137.2 109.4l.5 2.5h-1z"/>
<path d="M138.9 115.4l2.5-.5zM138.9 114.4l2.5 .5-2.5 .5zM143.4 114.9l2.5-.5zM143.4 114.9l2.5-.5v1zM105.4 125.4l.5 2.5zM105.4 125.4h1l-.5 2.5zM105.9 128.4l.5 2.5zM105.9 128.4l.5 2.5h-1zM122.2 137.3l2.5-.5zM122.2 136.3l2.5 .5-2.5 .5zM131.1 136.8l2.6-.5zM131.1 136.8l2.6-.5v1z"/>
<path d="M142 120.4l.6 2.5zM142 120.4h1.1l-.5 2.5zM142.6 127.9l.5 2.5zM142.6 127.9l.5 2.5h-1.1zM144.5 122.8l2.4-.6zM144.5 122.8l2.4-.6v1zM151.3 137.4l2.4-.4zM151.3 136.5l2.4 .5-2.4 .4zM160.1 137l2.5-.5zM160.1 137l2.5-.5v.9zM182.6 125.4l.5 2.5zM182.6 125.4h1l-.5 2.5z"/>
<path d="M183.1 130.9l.5 2.5zM183.1 130.9l.5 2.5h-1z"/>
</g>
<!-- layer: Symbol (ANSI) -->
<path d="M106.1 18.9h-2.5l-9.9 6.4M93.7 25.3l1.9-1.8 .5 .8zM156.3 72.1l2.6 .1-.2 1zM156.3 72.1l22.6 5.2h2.5M120.3 106.9h2.4l4.2 1.5M120.8 119.9h2.5l16 11M124.8 107.1l2.1 1.3-2.5-.4zM137.5 129l1.8 1.9-2.4-1z" fill="none" stroke="#000" stroke-width=".25"/>
<path d="M93.7 25.3l1.9-1.8zM93.7 25.3l1.9-1.8 .5 .8zM156.3 72.1l2.6 .1zM156.3 72.1l2.6 .1-.2 1zM124.4 108l2.5 .4zM124.8 107.1l2.1 1.3-2.5-.4zM136.9 129.9l2.4 1zM137.5 129l1.8 1.9-2.4-1z" fill="#000" stroke="#000" stroke-width=".25"/>
<g font-size="6.3">
<text x="143.5" y="175.7">EIC2 Base Plate - MyCobot 320</text>
<text x="147.2" y="197.7">A</text>
<text x="181.6" y="197.9">MKTR-EIC2-MyCobot</text>
</g>
<g font-size="4.4">
<text x="73.7" y="151.4">Dominick Lee</text>
<text x="118.1" y="150.8">11/12/2022</text>
<text x="192.2" y="151.8">GyroPalm, LLC</text>
<text x="73.7" y="161">Dominick Lee</text>
<text x="118.1" y="160.3">11/12/2022</text>
<text x="262.2" y="197">1</text>
</g>
<g font-size="4.2">
<text x="68.7" y="8.6">2</text>
<text x="208.4" y="8.6">1</text>
<text x="74.7" y="16.6">3.00</text>
<text x="106.9" y="20.4">1mm x 45° CHAM</text>
<text x="15.9" y="35.1">R1.00</text>
<text x="42.9" y="35.4">R1.00</text>
<text x="137.2" y="33.8">29.00</text>
<text x="83.2" y="41.3" transform="rotate(-90 83.2 41.3)">3.00</text>
<text x="5.9" y="55.5">B</text>
<text x="30.2" y="58" transform="rotate(-90 30.2 58)">3.40</text>
<text x="141.3" y="55.5">A</text>
<text x="271.1" y="55.5">B</text>
<text x="108.6" y="71.8" transform="rotate(-90 108.6 71.8)">29.00</text>
<text x="182.2" y="78.9">1mm x 45° CHAM</text>
<text x="41.7" y="87.8">20.00</text>
<text x="43.1" y="102.9">3.00</text>
<text x="136.3" y="103.2">1.50</text>
<text x="86.5" y="108.4">1mm x 45° CHAM</text>
<text x="150.4" y="116.4">2</text>
<text x="152.7" y="116.4">.0</text>
<text x="156.2" y="116.4">0</text>
<text x="83.5" y="121.4">1.5mm x 45° CHAM</text>
<text x="184.7" y="121" transform="rotate(-90 184.7 121)">3.00</text>
<text x="107.4" y="137.5" transform="rotate(-90 107.4 137.5)">.50</text>
<text x="112" y="138.4">6.40</text>
<text x="144.1" y="141.8" transform="rotate(-90 144.1 141.8)">5.00</text>
<text x="167.1" y="138.5">6.40</text>
<text x="5.8" y="163.4">A</text>
<text x="271" y="163.4">A</text>
<text x="161.7" y="205.5">1 : 1</text>
<text x="231.3" y="205.4">1</text>
<text x="241.8" y="205.4">2</text>
<text x="68.7" y="210.3">2</text>
<text x="208.4" y="210.3">1</text>
</g>
<g font-size="4">
<text x="178.3" y="49.9">⌀60.60</text>
<text x="159.8" y="61.8">⌀3.40</text>
<text x="178.4" y="64.9">⌀25.70</text>
<text x="179.7" y="72.1">⌀32.00</text>
<text x="178.5" y="86">⌀6.40</text>
<text x="178.7" y="91.9">⌀10.50</text>
<text x="160.2" y="123.8">⌀4.00</text>
</g>
<g font-size="3.5">
<text x="94.8" y="38.2">DETAIL A</text>
<text x="93.7" y="42.4">SCALE 2 : 1</text>
<text x="73.7" y="146">DRAWN</text>
<text x="73.7" y="155.6">CHECKED</text>
<text x="143.5" y="161.8">TITLE</text>
<text x="73.7" y="165.2">QA</text>
<text x="73.7" y="174.7">MFG</text>
<text x="73.7" y="184.2">APPROVED</text>
<text x="145.5" y="190.6">SIZE</text>
<text x="181.6" y="190.6">DWG NO</text>
<text x="260.3" y="190.5">REV</text>
<text x="143.5" y="203.3">SCALE</text>
<text x="219.7" y="205.4">SHEET</text>
<text x="236.2" y="205.4">OF</text>
</g>
</svg>
